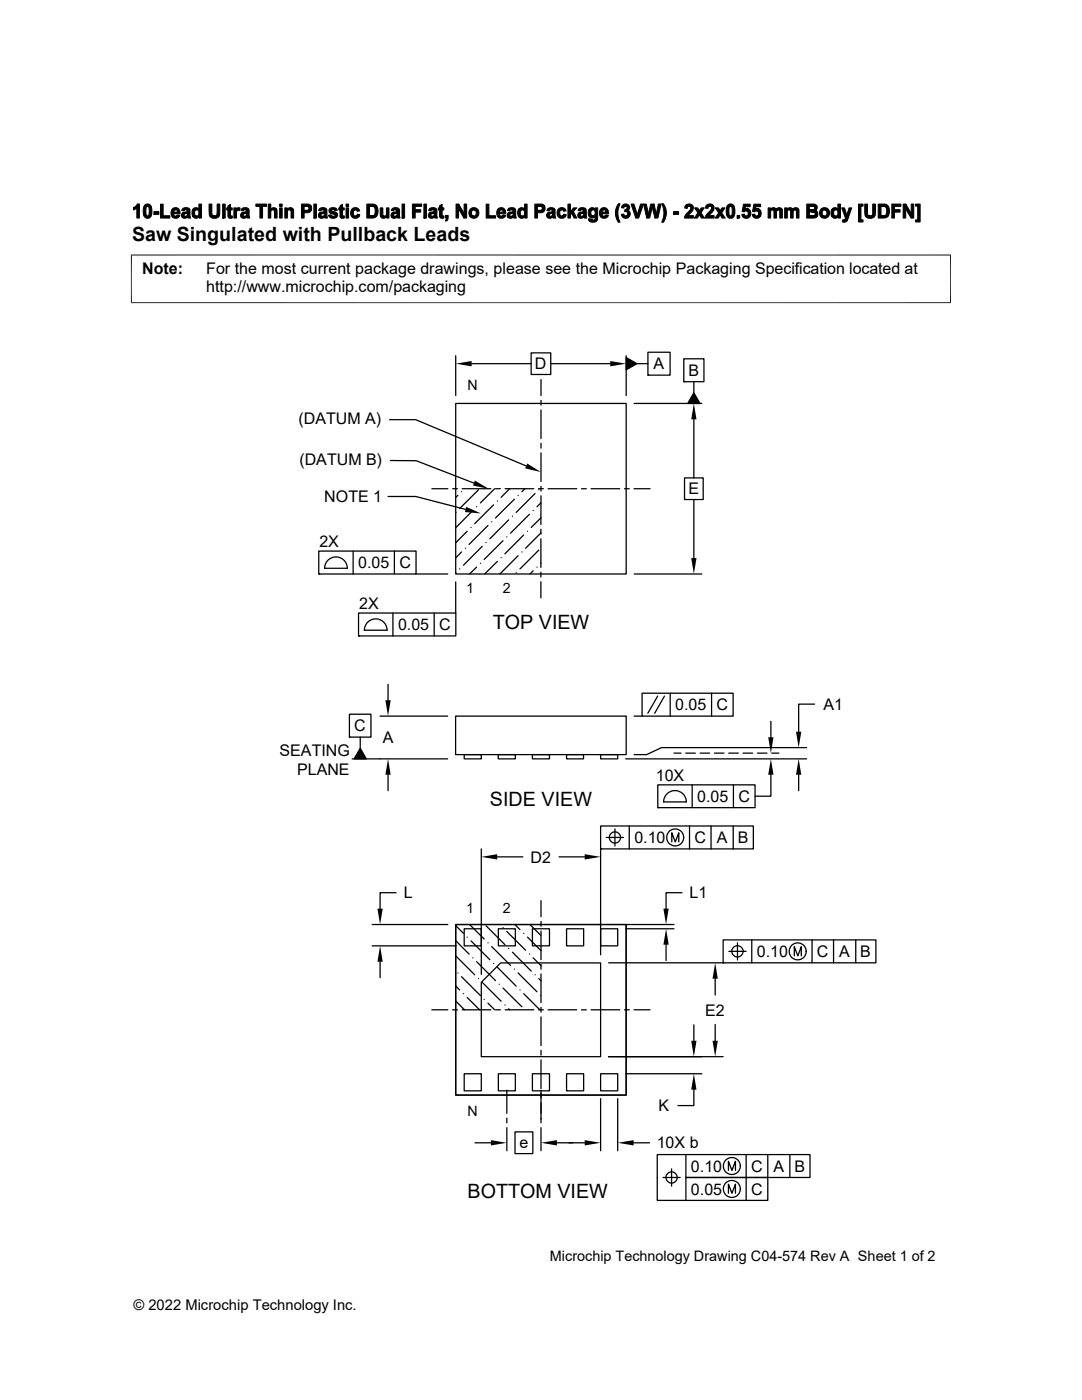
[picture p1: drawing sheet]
<svg xmlns="http://www.w3.org/2000/svg" width="216mm" height="279mm" viewBox="0 0 216 279" stroke-linecap="round" stroke-linejoin="round" font-family="sans-serif">
<g fill="none" stroke="#000" stroke-width=".25">
<path d="M90.9 71v7.9M94.1 72.6h11.9M106 70.4h3.9v4.3h-3.9zM107.9 75.8v3.2M107.9 79.9v1M109.9 72.6h11.9M124.9 71.4l2.2 1.2-2.2 1.2zM124.9 71v7.9M127.1 72.6h2.2M129.3 70.3h4.4v4.6h-4.4zM129.3 74.9h.1M136.4 71.6h4.1v4.6h-4.1z"/>
<path d="M136.4 76.2h.1M138.5 78.4l1.2 2.1h-2.5zM138.5 76.2v2.2M77.4 99.1h5.6l9.9 2.6M77.7 83.8h5.3l22 9.2M77.9 91.9h5.2l11.5 4.5M86.2 97.5h3.2M90.3 97.5h1M90.9 80.5h34v34.1h-34zM91.4 98.9l-.5 .4M92.1 98.1h.1M92.2 97.5h5.7"/>
<path d="M95.5 97.7l-3.8 3.8M98.7 97.5l-2.8 2.9M98.9 97.5h.9M99.3 100h.1M100.8 97.5h5.7M101.7 97.5l-1.7 1.8M102.6 99.6l-3.7 3.8M103.4 98.9h.1M104.7 97.5l-.6 .6M106.8 98.5l-3.8 3.8M107.5 97.5h.9M107.5 97.7h.1"/>
<path d="M107.9 81.8v5.7M107.9 88.5v.9M107.9 90.4v5.7M107.9 97v1M107.9 99v5.7M109.4 97.5h5.7M116 97.5h1M117.9 97.5h5.8M124.6 97.5h1M126.5 97.5h3.2M126.5 80.5h13.5M136.6 95.4h3.7v4.3h-3.7z"/>
<path d="M138.5 83.7v11.7M138.5 99.7v11.7M63.6 110h19.4v4.6h-19.4zM63.6 114.6h.1M69.3 113.4a2.26 2.26 0 0 0-2.3-2.3 2.26 2.26 0 0 0-2.2 2.3h4.5M70.5 110v4.6M78.7 110v4.6M83 114.6h6.3M90.9 116.1v6.2M91 102.3h.1M91 114.3h-.1M91.7 113.5h.1"/>
<path d="M92.1 110.2l-1.2 1.1M92.9 109.4h.1M93.2 106l-2.3 2.3M94 105.3h.1M94.4 101.9l-3.5 3.4M95.1 101.1h.1M95.1 113.2l-1.4 1.4M95.9 112.4h.1M96.2 109l-3.7 3.8M97 108.3h.1M97.4 104.9l-3.8 3.7M98.1 104.1h.1"/>
<path d="M98.5 100.8l-3.8 3.7M99.3 112l-2.6 2.6M100 111.3h.1M100.4 107.9l-3.8 3.8M101.1 107.1h.1M101.5 103.8l-3.8 3.7M102.3 103h.1M103 114.3h.1M103.4 110.9l-3.7 3.7M104.1 110.2h.1M104.5 106.8l-3.7 3.7M105.3 106h.1"/>
<path d="M105.6 102.6l-3.7 3.8M106.4 101.9h.1M106.4 113.9l-.7 .7M107.1 113.2h.1M107.5 109.8l-3.7 3.7M107.9 105.6v1M107.9 107.5v5.7M107.9 114.2v.9M107.9 116.1v3.2M108 100.3l-.9 .8M108 103.3l-2 2M108 106.3l-3.1 3.1"/>
<path d="M108 112.4h-.1M126.5 114.6h13.5M71.5 122.3h19.5v4.6h-19.5zM71.5 126.9h.1M72.7 125.8h4.6M72.7 125.8a2.26 2.26 0 0 1 2.3-2.3 2.26 2.26 0 0 1 2.2 2.3M77.4 136.6v3.1M78.4 122.3v4.6M86.6 122.3v4.6M128.1 138.3h18.2v4.6h-18.2zM131.2 138.9l-1.9 3.4M132.6 138.9l-2 3.4"/>
<path d="M133.7 138.3v4.6M142 138.3v4.6M69.7 142.5h4.3v4.6h-4.3zM69.7 147.1h.1M71.9 147.1v2.2M71.9 149.3l1.2 2.1h-2.4zM75.8 142.9h13.5M77.4 154.6v3.2M89.3 151.4h-19M90.9 142.9h34v7.7h-34zM92.6 150.6h3.4v.8h-3.4zM99.4 150.6h3.4v.8h-3.4z"/>
<path d="M106.2 150.6h3.4v.8h-3.4zM113.1 150.6h3.3v.8h-3.3zM119.8 150.6h3.5v.8h-3.5zM124.8 151.4h36.2M126.5 142.9h1.6M131.3 156.6h19.4v4.6h-19.4zM134.5 150.3h1.4M136.8 150.3h1.9M138.1 156.6v4.6M139.7 150.3h1.9M142.6 150.3h1.9M145.4 150.3h1.9"/>
<path d="M146.3 156.6v4.6M148.3 150.3h1.9M151.1 150.3h1.9M153.8 154.6v4.3h-3.2M153.8 144v3.1M154 150.3h1.4M159.4 154.6v3.2M161 149.2h-29l-3 1.4h-2.5M162.5 140.5h-3.1v5.5M79 178.2h-3.2v3.1M96 169.4v25.1M99.2 171h5.1"/>
<path d="M107.9 179.7v3.2M111.5 171h5.2M119.8 164.8h30.5v4.6h-30.5zM119.8 169.4h.1M119.8 169.4v21.2M121 167.1h3.4M122.7 165.4v3.4M125.6 164.8v4.6M131.3 161.2h.1M132.4 160h4.6M132.4 160a2.26 2.26 0 0 1 2.3-2.2 2.26 2.26 0 0 1 2.2 2.2M134 168v-1.8l.7 1.8 .7-1.8v1.8"/>
<path d="M136.1 178.2h-3.2v3.1M137.6 164.8v4.6M141.9 164.8v4.6M146.3 164.8v4.6M74.3 188.8h16.7M74.3 184.5h15M75.8 191.9v3.2M90.9 184.5h34v34h-34zM90.9 184.7l1.6 1.6M90.9 187.7l2.7 2.7M90.9 196.8l.8 .8M90.9 199.8l1.8 1.7"/>
<path d="M91 190.8l3.7 3.7M91.4 194.2h.1M92.1 194.9l3.8 3.8M92.5 198.3h.1M92.6 185.4h3.4v3.4h-3.4zM93.2 187h.1M93.2 199.1l2.5 2.4M93.7 184.5l2.9 2.9M94 187.8l3.7 3.7M94.4 191.2h.1M95.1 191.9l3.8 3.8M95.5 195.3h.1"/>
<path d="M96.2 196l3.8 3.8M96.6 199.4h.1M97 184.8l3.8 3.7M97.4 188.2h.1M98.1 188.9l3.8 3.8M98.5 192.3h.1M99.3 193l3.7 3.8M99.4 185.4h3.4v3.4h-3.4zM99.6 196.4h.1M99.9 192.2h19.9v18.7h-23.8v-14.9zM100.4 185.1h.1M100.4 197.2l3.7 3.7"/>
<path d="M101.1 185.9l3.8 3.8M101.5 189.3h.1M102.3 190l3.7 3.8M102.6 193.4h.1M102.7 184.5l1.1 1M103.4 194.2l3.7 3.7M103.8 197.6h.1M104.5 186.3h.1M104.5 198.3l3.2 3.2M105.3 187l2.7 2.7M105.6 190.4h.1M105.7 184.5l2.2 2.1"/>
<path d="M106.2 185.4h3.4v3.4h-3.4zM106.4 191.2l1.6 1.5M106.8 194.5h.1M107.5 195.3l.5 .4M107.9 198.7h.1M107.9 183.9v.9M107.9 185.8v5.7M107.9 192.5v.9M107.9 194.4v5.7M113.1 185.4h3.4v3.4h-3.4zM119.8 185.4h3.5v3.4h-3.5zM121.4 192.2h22.9"/>
<path d="M124.8 184.5h9.7M124.8 185.4h9.7M132.9 188.5v3.2M142.7 195.3v3.3M144.3 187.6h30.5v4.6h-30.5zM144.3 192.2h.1M145.4 189.9h3.5M147.2 188.2v3.4M148.3 189.9a1.13 1.13 0 0 1-1.6 .9 1.13 1.13 0 0 1-.3-1.8 1.13 1.13 0 0 1 1.8 .4l.1 .5M150 187.6v4.6M158.5 190.8v-1.9l.7 1.9 .7-1.9v1.9M162 187.6v4.6"/>
<path d="M166.3 187.6v4.6M170.8 187.6v4.6M86.2 201.5h3.2M90.3 201.5h1M92.2 201.5h5.7M92.6 214.3h3.4v3.4h-3.4zM97.4 200.2l1.3 1.3M98.9 201.5h.9M99.4 214.3h3.4v3.4h-3.4zM100.8 200.6h.1M100.8 201.5h5.7M101.1 217.6v4.6"/>
<path d="M101.5 201.3l.2 .2M106.2 214.3h3.4v3.4h-3.4zM107.5 201.5h.9M107.9 201v1M107.9 202.9v5.8M107.9 209.6v1M107.9 211.5v5.7M107.9 217.6v6.5M109.4 201.5h5.7M113.1 214.3h3.4v3.4h-3.4zM116 201.5h1M117.9 201.5h5.8"/>
<path d="M119.8 219.3v10.4M119.8 214.3h3.5v3.4h-3.5zM121.4 210.9h22.9M123.3 219.3v10.4M124.6 201.5h1M124.8 214.3h15.2M126.5 201.5h3.2M138.5 217.5v3.1h-3.2M138.5 204.5v3.2M142.7 204.4v3.3M94.8 228.1h3.2M101.1 223.1v1"/>
<path d="M101.1 225v4.7M102.8 225.9h3.5v4.3h-3.5zM107.9 225v4.7M111.1 228.1h5.6M126.4 228.1h3.2M132.3 235h3.4M134 233.3v3.4M136.9 230.4v4.6h16.3v4.6h-22.1v-9.2h30.5v4.6h-24.7v4.6M145.4 233.6v-1.8l.6 1.8 .7-1.8v1.8M145.4 238.1v-1.8l.6 1.8 .7-1.8v1.8M148.9 230.4v9.2M153.2 230.4v4.6"/>
<path d="M157.6 230.4v4.6"/>
<circle cx="122.7" cy="167.1" r="1.12"/>
<circle cx="134.7" cy="167.1" r="1.69"/>
<circle cx="159.2" cy="189.9" r="1.69"/>
<circle cx="134" cy="235" r="1.12"/>
<circle cx="146" cy="232.7" r="1.69"/>
<circle cx="146" cy="237.3" r="1.69"/>
</g>
<g fill="#000">
<path d="M90.9 72.6l3.2-.5v1zM121.8 72.1l3.1 .5-3.1 .5zM124.9 71.4l2.2 1.2-2.2 1.2zM94.8 95.9l2.7 1.7-3.1-.7zM105.2 92.5l2.7 1.7-3.1-.7zM138.5 80.5l.5 3.2h-1.1zM138.5 78.4l1.2 2.1h-2.5zM93 101.2l3 1.3-3.2-.3zM137.9 111.4h1.1l-.5 3.2zM76.9 139.7h1.1l-.6 3.2zM71.9 149.3l1.2 2.1h-2.4zM77.4 151.4l.6 3.2h-1.1z"/>
<path d="M153.8 151.4l.5 3.2h-1zM153.3 147.1h1l-.5 3.2zM159.4 151.4l.5 3.2h-1.1zM158.8 146h1.1l-.5 3.2zM96 171l3.2-.5v1zM116.7 170.5l3.1 .5-3.1 .5zM75.8 188.8l.6 3.1h-1.1zM75.3 181.3h1.1l-.6 3.2zM132.9 185.4l.5 3.1h-1zM132.4 181.3h1l-.5 3.2zM142.7 192.2l.5 3.1h-1zM137.9 207.7h1.1l-.5 3.2z"/>
<path d="M138.5 214.3l.5 3.2h-1.1zM142.2 207.7h1l-.5 3.2zM98 227.5l3.1 .6-3.1 .5zM107.9 228.1l3.2-.6v1.1zM116.7 227.5l3.1 .6-3.1 .5zM123.3 228.1l3.1-.6v1.1z"/>
</g>
<path d="M26.1 50.9h163.7M26.2 50.8v9.7M189.7 50.8v9.7M26.1 60.4h163.7" fill="none" stroke="#000" stroke-width=".2"/>
<g fill="#000" stroke="#000" stroke-width=".2">
<path d="M26.6 41.4l.7 .1-.7 .4z" fill-rule="evenodd"/>
<path d="M26.6 41.4l.5-.3 .3-.4h.4v2.8h-.5v-2z" fill-rule="evenodd"/>
<path d="M28.9 40.9a.8 .8 0 0 1 1.2 .2h-.7l-.2 .3v1.6l.9 .2-.4 .3-.4 .1a1.11 1.11 0 0 1-.7-1.2v-1z" fill-rule="evenodd"/>
<path d="M29.4 41.1l.8 .2 .1 1-.2 .9-.7-.1 .3-.1 .1-.7-.1-.8z" fill-rule="evenodd"/>
<path d="M30.7 42.2h1v.6h-1z" fill-rule="evenodd"/>
<path d="M32 40.7h.6v2.4h1.3v.4h-1.9z" fill-rule="evenodd"/>
<path d="M34.3 41.8h.8l-.3 .2-.2 .3-.5 .1z" fill-rule="evenodd"/>
<path d="M34.5 41.6a.94 .94 0 0 1 1.1 0 .94 .94 0 0 1 .3 1.1h-1.3l.3 .5h.9l-.4 .3-.5 .1a.99 .99 0 0 1-.8-1.2l1.3-.1-.2-.4-.9-.1z" fill-rule="evenodd"/>
<path d="M35.1 43.2l.3-.3 .5 .1-.1 .2z" fill-rule="evenodd"/>
<path d="M36.3 43.3h1.1l-.3 .2a.64 .64 0 0 1-.8-.2z" fill-rule="evenodd"/>
<path d="M36.3 42.6l1.1-.1-.3 .1a.29 .29 0 0 0-.3 .2 .29 .29 0 0 0 .1 .4h1l.1 .3h-.5l-.1-.2h-1.1l-.1-.4z" fill-rule="evenodd"/>
<path d="M36.5 41.6a.99 .99 0 0 1 1.4 .2l-1 .1-.2 .2-.4-.1z" fill-rule="evenodd"/>
<path d="M37.1 41.8h.8v1.4h-.9a.46 .46 0 0 0 .4-.7h-1l1-.3-.1-.3z" fill-rule="evenodd"/>
<path d="M38.5 43.2h1.2a.71 .71 0 0 1-1.2 0z" fill-rule="evenodd"/>
<path d="M38.4 41.9l.9-.1a.69 .69 0 0 0-.5 .7 .69 .69 0 0 0 .5 .6l-.8 .1-.2-.5z" fill-rule="evenodd"/>
<path d="M38.6 41.7l.6-.3 .5 .3-1.2 .1z" fill-rule="evenodd"/>
<path d="M38.5 41.8l1.2-.1v-1h.5v2.8h-.5v-.3h-1.2l.8-.1a.7 .7 0 0 0 .4-.6 .7 .7 0 0 0-.4-.7z" fill-rule="evenodd"/>
<path d="M41.7 40.7h.6v2l.2 .3 .3 .1h-1v-.1z" fill-rule="evenodd"/>
<path d="M43.3 40.7h.6v1.9a.88 .88 0 0 1-.8 1l-.8-.1-.5-.4h1.2l.3-.3z" fill-rule="evenodd"/>
<path d="M44.4 40.7h.5v2.8h-.5z" fill-rule="evenodd"/>
<path d="M45.5 41.1l.5-.3v.7h.3v.4h-.3v1.1l.1 .1h-.6v-1.2h-.3v-.4h.3z" fill-rule="evenodd"/>
<path d="M45.5 43.1h.8l.1 .4h-.6z" fill-rule="evenodd"/>
<path d="M46.7 41.5h.4v.3l.4 .1-.3 .3v1.3h-.5z" fill-rule="evenodd"/>
<path d="M47.3 41.6l.2-.2 .4 .1-.1 .5-.7-.2z" fill-rule="evenodd"/>
<path d="M48.1 43.3h1.2l-.8 .3z" fill-rule="evenodd"/>
<path d="M48.1 42.6l1.1-.1-.5 .2a.26 .26 0 0 0-.2 .2 .26 .26 0 0 0 .2 .3h1l.1 .3h-.5v-.2h-1.2l-.1-.4z" fill-rule="evenodd"/>
<path d="M48.3 41.6a.99 .99 0 0 1 1.4 .2l-1 .1-.2 .2-.4-.1z" fill-rule="evenodd"/>
<path d="M48.9 41.8h.8v1.4h-.9l.4-.2v-.5h-1l.9-.3a.23 .23 0 0 0 .1-.3 .23 .23 0 0 0-.3-.1z" fill-rule="evenodd"/>
<path d="M51.1 40.7h2.1v.5h-.8v2.3h-.5v-2.3h-.8z" fill-rule="evenodd"/>
<path d="M53.5 40.7h.5v1l1.2 .1h-.7l-.4 .2-.1 1.5h-.5z" fill-rule="evenodd"/>
<path d="M54.1 41.7l.6-.3 .5 .4z" fill-rule="evenodd"/>
<path d="M54.5 41.8h.7l.1 1.7h-.5v-1.4z" fill-rule="evenodd"/>
<path d="M55.8 41.5h.5v2h-.5z" fill-rule="evenodd"/>
<path d="M55.8 40.7h.5v.5h-.5z" fill-rule="evenodd"/>
<path d="M56.8 41.5h.5v.3h1.2l-1 .2-.2 1.5h-.5z" fill-rule="evenodd"/>
<path d="M57.4 41.7a.73 .73 0 0 1 1.1 .1h-1.2z" fill-rule="evenodd"/>
<path d="M57.8 41.8h.7l.1 1.7h-.5v-1.4z" fill-rule="evenodd"/>
<path d="M60.2 40.7h1.4l.5 .4-1.4 .1v.8h1.4l-.5 .4-.9 .1v1h-.5z" fill-rule="evenodd"/>
<path d="M60.9 41.2l1.2-.1 .1 .2-.1 .7h-1.4h.4a.41 .41 0 0 0 .5-.3 .41 .41 0 0 0-.4-.5z" fill-rule="evenodd"/>
<path d="M62.6 40.7h.5v2.8h-.5z" fill-rule="evenodd"/>
<path d="M63.6 43.3h1.2l-.8 .3z" fill-rule="evenodd"/>
<path d="M63.6 42.6l1.1-.1-.3 .1a.29 .29 0 0 0-.3 .2 .29 .29 0 0 0 .1 .4h1l.1 .3h-.5v-.2h-1.2z" fill-rule="evenodd"/>
<path d="M63.8 41.6a.98 .98 0 0 1 1.4 .2l-1 .1-.1 .2-.5-.1z" fill-rule="evenodd"/>
<path d="M64.4 41.8h.8v1.4h-.9l.4-.2v-.5h-1l.5-.2a.32 .32 0 0 0 .4 0 .32 .32 0 0 0 .1-.4z" fill-rule="evenodd"/>
<path d="M65.6 42.9h.5l.1 .2 .3 .1h-.8z" fill-rule="evenodd"/>
<path d="M65.8 41.6a1.09 1.09 0 0 1 1.4 .2h-.8a.18 .18 0 0 0-.3 .2 .18 .18 0 0 0 .3 .2l.8 .3 .2 .2-.1 .5-.3 .3-.7 .1-.6-.4h.9a.21 .21 0 0 0 .2-.1 .21 .21 0 0 0 0-.3 1.24 1.24 0 0 1-1.2-.6z" fill-rule="evenodd"/>
<path d="M66.4 41.8h.8l.1 .2-.5 .1z" fill-rule="evenodd"/>
<path d="M67.8 41.1l.5-.3v.7h.4v.4h-.4v1.1l.2 .1h-.7v-1.2h-.2v-.4h.2z" fill-rule="evenodd"/>
<path d="M67.8 43.1h.9v.4h-.6z" fill-rule="evenodd"/>
<path d="M69 41.5h.6v2h-.6z" fill-rule="evenodd"/>
<path d="M69 40.7h.6v.5h-.6z" fill-rule="evenodd"/>
<path d="M70.1 41.9h.8h-.2l-.2 .3 .2 .8 1 .1-.4 .4-.6 .1a.93 .93 0 0 1-.7-.9z" fill-rule="evenodd"/>
<path d="M70.2 41.7a.93 .93 0 0 1 1.6 .4l-.5 .1-.2-.3-1-.1z" fill-rule="evenodd"/>
<path d="M71.3 42.7l.5 .1-.1 .3h-.8h.2z" fill-rule="evenodd"/>
<path d="M73.2 40.7h1.4l.6 .4-1.5 .1v1.9h1.5l-.4 .3-1.6 .1z" fill-rule="evenodd"/>
<path d="M74 41.2h1.2l.2 .9-.2 1h-1.5l.9-.1 .3-.6-.2-1-.3-.2z" fill-rule="evenodd"/>
<path d="M75.9 43.2l1.2 .1a.73 .73 0 0 1-.9 .2z" fill-rule="evenodd"/>
<path d="M75.9 41.5h.5v1.4l.3 .3h-.8z" fill-rule="evenodd"/>
<path d="M77.1 41.5h.5v2h-.4v-.3h-1.3l1.1-.2z" fill-rule="evenodd"/>
<path d="M78.1 43.3h1.2l-.8 .3z" fill-rule="evenodd"/>
<path d="M78.1 42.6l1.1-.1-.3 .1a.29 .29 0 0 0-.3 .2 .29 .29 0 0 0 .1 .4h1l.1 .3h-.5v-.2h-1.2l-.1-.4z" fill-rule="evenodd"/>
<path d="M78.3 41.6a.99 .99 0 0 1 1.4 .2l-1 .1-.2 .2-.4-.1z" fill-rule="evenodd"/>
<path d="M78.9 41.8h.8v1.4h-.9l.4-.2v-.5h-1l1-.3-.1-.3z" fill-rule="evenodd"/>
<path d="M80.2 40.7h.5v2.8h-.5z" fill-rule="evenodd"/>
<path d="M82.3 40.7h1.8v.5h-1.3v.6h1.1v.5h-1.1v1.2h-.5z" fill-rule="evenodd"/>
<path d="M84.6 40.7h.5v2.8h-.5z" fill-rule="evenodd"/>
<path d="M85.6 43.3h1.1l-.7 .3z" fill-rule="evenodd"/>
<path d="M85.6 42.6l1.1-.1-.5 .2a.26 .26 0 0 0-.2 .2 .26 .26 0 0 0 .2 .3h1l.1 .3h-.5l-.1-.2h-1.1l-.1-.4z" fill-rule="evenodd"/>
<path d="M85.7 41.6a.99 .99 0 0 1 1.4 .2l-.9 .1-.2 .2-.5-.1z" fill-rule="evenodd"/>
<path d="M86.3 41.8h.8l.1 1.4h-.9l.3-.2 .1-.5h-1.1l1.1-.3-.1-.3z" fill-rule="evenodd"/>
<path d="M87.7 41.1l.5-.3v.7h.4v.4h-.4v1.1l.1 .1h-.6v-1.2h-.2v-.4h.2z" fill-rule="evenodd"/>
<path d="M87.7 43.1h.9v.4h-.6z" fill-rule="evenodd"/>
<path d="M88.9 43h.5v.8l-.4 .4-.1-.3 .2-.1 .1-.3h-.3z" fill-rule="evenodd"/>
<path d="M91 40.7h.5v2.8h-.5z" fill-rule="evenodd"/>
<path d="M91.5 40.7l1.1 1.9v.9l-1.1-1.8z" fill-rule="evenodd"/>
<path d="M92.6 40.7h.5v2.8h-.5z" fill-rule="evenodd"/>
<path d="M93.8 41.8a1.02 1.02 0 0 1 1.3-.2l.3 .2-1 .1a.67 .67 0 0 0-.3 .7 .67 .67 0 0 0 .5 .5h-.9a1.21 1.21 0 0 1 .1-1.3z" fill-rule="evenodd"/>
<path d="M94.6 41.9l.8-.1 .1 .5v.6l-.5 .6-.6 .1-.7-.5h.9a.64 .64 0 0 0 .4-.6 .64 .64 0 0 0-.4-.6z" fill-rule="evenodd"/>
<path d="M97 40.7h.6v2.4h1.3v.4h-1.9z" fill-rule="evenodd"/>
<path d="M99.3 41.8h.7l-.2 .2-.1 .3-.6 .1z" fill-rule="evenodd"/>
<path d="M99.3 41.8a.88 .88 0 0 1 1.3-.1l.3 1h-1.3l.3 .5h.9l-.4 .3-.5 .1a.88 .88 0 0 1-.8-.9v-.3l1.3-.1-.2-.4z" fill-rule="evenodd"/>
<path d="M100.1 43.2l.3-.3 .5 .1-.1 .2z" fill-rule="evenodd"/>
<path d="M101.3 43.3h1.1l-.7 .3z" fill-rule="evenodd"/>
<path d="M101.3 42.6l1.1-.1-.5 .2a.26 .26 0 0 0-.2 .2 .26 .26 0 0 0 .2 .3h1l.1 .3h-.5l-.1-.2h-1.1l-.1-.4z" fill-rule="evenodd"/>
<path d="M101.5 41.6a.98 .98 0 0 1 1.4 .2l-1 .1-.2 .2-.4-.1z" fill-rule="evenodd"/>
<path d="M101.4 42.5l.9-.3a.22 .22 0 0 0 .1-.2 .22 .22 0 0 0-.3-.2h.8v1.4h-.9l.4-.2v-.5z" fill-rule="evenodd"/>
<path d="M103.4 41.8h.8l-.2 .1-.2 .4 .1 .6 .3 .2h-.8l-.1-.8z" fill-rule="evenodd"/>
<path d="M103.5 43.2h1.2l-.3 .3-.5 .1z" fill-rule="evenodd"/>
<path d="M103.6 41.7l.6-.3 .5 .3-1.2 .1z" fill-rule="evenodd"/>
<path d="M103.5 41.8l1.2-.1v-1h.5v2.8h-.5v-.3h-1.2l.9-.1 .3-.4-.2-.7z" fill-rule="evenodd"/>
<path d="M106.7 40.7h1.5l.5 .4-1.4 .1v.8h1.4l-.6 .4-.8 .1v1h-.6z" fill-rule="evenodd"/>
<path d="M107.5 41.2l1.2-.1 .1 .3-.1 .6h-1.4h.4a.41 .41 0 0 0 .5-.3 .41 .41 0 0 0-.4-.5z" fill-rule="evenodd"/>
<path d="M109.2 43.3h1.1l-.3 .2a.64 .64 0 0 1-.8-.2z" fill-rule="evenodd"/>
<path d="M109.2 42.6l1.1-.1-.3 .1a.29 .29 0 0 0-.4 .2 .29 .29 0 0 0 .2 .4h1l.1 .3h-.5l-.1-.2h-1.1l-.1-.4z" fill-rule="evenodd"/>
<path d="M109.3 41.6a.99 .99 0 0 1 1.4 .2l-.9 .1-.2 .2-.5-.1z" fill-rule="evenodd"/>
<path d="M109.9 41.8h.8l.1 1.4h-.9a.46 .46 0 0 0 .4-.7h-1.1l1.1-.3-.1-.3z" fill-rule="evenodd"/>
<path d="M111.3 41.9h.8h-.2l-.2 .3 .1 .8 1.1 .1-.4 .4-.6 .1a.93 .93 0 0 1-.7-.9z" fill-rule="evenodd"/>
<path d="M111.4 41.7a.93 .93 0 0 1 1.6 .4l-.5 .1-.2-.3-1-.1z" fill-rule="evenodd"/>
<path d="M112.5 42.7l.5 .1-.1 .3h-.8h.2z" fill-rule="evenodd"/>
<path d="M113.3 40.7h.5v1.5h.6l-.6 .7v.6h-.5z" fill-rule="evenodd"/>
<path d="M114.4 42.2l.7 1.3h-.5l-.5-.9z" fill-rule="evenodd"/>
<path d="M114.4 41.5h.7l-.7 .7h-.6z" fill-rule="evenodd"/>
<path d="M115.4 43.3h1.1l-.7 .3z" fill-rule="evenodd"/>
<path d="M115.4 42.6l1.1-.1-.3 .1a.29 .29 0 0 0-.4 .2 .29 .29 0 0 0 .2 .4h1l.1 .3h-.5l-.1-.2h-1.1l-.1-.3z" fill-rule="evenodd"/>
<path d="M115.5 41.6a1.06 1.06 0 0 1 1.4 .2l-.9 .1-.2 .2-.5-.1z" fill-rule="evenodd"/>
<path d="M116.1 41.8h.8l.1 1.4h-.9l.3-.2 .1-.5h-1l.6-.2a.26 .26 0 0 0 .4-.2 .26 .26 0 0 0-.4-.3z" fill-rule="evenodd"/>
<path d="M117.4 43.6l.6 .1 .3 .2-.8 .1z" fill-rule="evenodd"/>
<path d="M117.5 41.9l.8-.1a.7 .7 0 0 0-.3 1.1l.3 .2h-.8l-.1-.7z" fill-rule="evenodd"/>
<path d="M117.6 43.2h1.1l-.2 .3h-.4z" fill-rule="evenodd"/>
<path d="M117.6 41.7a.73 .73 0 0 1 1.2 .1h-1.3z" fill-rule="evenodd"/>
<path d="M117.5 41.8h1.3v-.3h.5v2.1a.72 .72 0 0 1-.8 .7h-.7l-.3-.3 1.2-.2v-.6l-1.2-.1h.8a.66 .66 0 0 0 .5-.6 .66 .66 0 0 0-.5-.7z" fill-rule="evenodd"/>
<path d="M119.8 41.8h.7l-.3 .2-.1 .3-.5 .1z" fill-rule="evenodd"/>
<path d="M120 41.6l.2-.1a.89 .89 0 0 1 1.1 .5l.1 .7h-1.3l.1 .3 .2 .2h.9l-.4 .3-.5 .1a.92 .92 0 0 1-.8-.9v-.3l1.3-.1-.2-.4-.9-.1z" fill-rule="evenodd"/>
<path d="M120.6 43.2l.3-.3 .5 .1-.1 .2z" fill-rule="evenodd"/>
<path d="M123.4 40.7h.3l-.4 1.5 .1 1.2 .3 .9h-.4l-.5-1.5 .1-1z" fill-rule="evenodd"/>
<path d="M124.1 41.1h.7l-.2 .1-.1 .3-.5-.1z" fill-rule="evenodd"/>
<path d="M124 42.8l.5-.1 .2 .4 .9 .1-.6 .4a.85 .85 0 0 1-1-.8z" fill-rule="evenodd"/>
<path d="M124.3 40.9a.82 .82 0 0 1 1.3 .4v.4l-.4 .3 .4 .2h-.9v-.4a.35 .35 0 0 0 .4-.2 .35 .35 0 0 0-.3-.5h-.7z" fill-rule="evenodd"/>
<path d="M124.9 42.2h.7l.2 .6-.2 .4-.7-.1a.47 .47 0 0 0 .3-.4 .47 .47 0 0 0-.3-.5z" fill-rule="evenodd"/>
<path d="M125.9 40.7h.6l.7 2.1-.3 .7z" fill-rule="evenodd"/>
<path d="M127.8 40.7h.6l-1 2.8h-.5z" fill-rule="evenodd"/>
<path d="M128.4 40.7h.6l.4 2-.3 .8z" fill-rule="evenodd"/>
<path d="M129.9 40.7h.6l-.3 .7-.6 2.1h-.5z" fill-rule="evenodd"/>
<path d="M130.5 40.7l.5 2-.3 .8-.5-2.1z" fill-rule="evenodd"/>
<path d="M131.4 40.7h.5l-.6 2.8h-.6z" fill-rule="evenodd"/>
<path d="M132 40.7h.4l.2 .4 .4 1.2-.2 1.1-.4 .9h-.4l.4-.9 .1-.8-.1-1z" fill-rule="evenodd"/>
<path d="M134.4 42.2h1v.6h-1z" fill-rule="evenodd"/>
<path d="M136.7 41.1h.8l-.3 .2-.1 .3-.5-.1z" fill-rule="evenodd"/>
<path d="M136.9 40.9a.98 .98 0 0 1 1.3 .1l.1 .3-.1 .7-.9 1h1v.5h-1.7l.2-.7 1-1.2a.34 .34 0 0 0-.3-.5h-.8z" fill-rule="evenodd"/>
<path d="M138.6 41.5h.6l1.4 2h-.6z" fill-rule="evenodd"/>
<path d="M139.3 42.5l.3 .4-.5 .6h-.5z" fill-rule="evenodd"/>
<path d="M139.9 41.5h.6l-.6 1-.3-.5z" fill-rule="evenodd"/>
<path d="M140.9 41.1h.7l-.2 .2-.1 .3-.5-.1z" fill-rule="evenodd"/>
<path d="M141 41a.9 .9 0 0 1 1.5 .4l-.2 .6-.8 1h1v.5h-1.8l.2-.6 1-1.1a.4 .4 0 0 0 .1-.4 .4 .4 0 0 0-.4-.3h-.7z" fill-rule="evenodd"/>
<path d="M142.7 41.5h.7l1.3 2h-.6z" fill-rule="evenodd"/>
<path d="M143.4 42.5l.3 .4-.4 .6h-.6z" fill-rule="evenodd"/>
<path d="M144.1 41.5h.6l-.7 1-.3-.5z" fill-rule="evenodd"/>
<path d="M145.3 40.9a.77 .77 0 0 1 1.2 .2h-.7l-.3 .3v1.6l1 .2-.4 .3-.5 .1-.5-.3-.2-.7 .1-1.2z" fill-rule="evenodd"/>
<path d="M145.8 41.1l.7 .2 .1 1.1-.1 .8-.7-.1 .2-.1 .1-.7v-.8z" fill-rule="evenodd"/>
<path d="M147.1 43h.5v.5h-.5z" fill-rule="evenodd"/>
<path d="M148 42.8l.5-.1 .3 .4 .8 .1-.4 .3-.5 .1a.85 .85 0 0 1-.7-.8z" fill-rule="evenodd"/>
<path d="M148.7 41.7l.3-.1 .4 .2z" fill-rule="evenodd"/>
<path d="M148.9 42.1l.8-.1 .1 .7-.2 .5-.7-.1 .3-.1 .1-.3v-.4z" fill-rule="evenodd"/>
<path d="M148.4 40.7h1.3v.6h-1v.4l.7 .1 .3 .2-.9 .1-.3 .2-.4-.1z" fill-rule="evenodd"/>
<path d="M150.1 42.8l.5-.1 .3 .4 .8 .1-.4 .3-.5 .1-.4-.2z" fill-rule="evenodd"/>
<path d="M150.7 41.7l.4-.1 .4 .2z" fill-rule="evenodd"/>
<path d="M151 42.1h.8l.1 .6-.2 .5-.7-.1 .3-.3a.5 .5 0 0 0-.3-.7z" fill-rule="evenodd"/>
<path d="M150.4 40.7h1.4v.6h-1l-.1 .4 .8 .1 .2 .2-.8 .1-.3 .2-.4-.1z" fill-rule="evenodd"/>
<path d="M153.3 41.5h.4v.3h2.4l-2.1 .1-.2 .3v1.3h-.5z" fill-rule="evenodd"/>
<path d="M154.2 41.8h1.1l-.3 .3-.1 1.4h-.5v-1.4z" fill-rule="evenodd"/>
<path d="M153.7 41.8l.5-.4 .4 .1 .3 .2z" fill-rule="evenodd"/>
<path d="M155 41.6l.7-.1 .4 .3h-1.2z" fill-rule="evenodd"/>
<path d="M154.2 41.8h1.9v1.7h-.5v-1.3l-.2-.3z" fill-rule="evenodd"/>
<path d="M156.6 41.5h.5v.3h2.3l-2.1 .1-.2 .3v1.3h-.5z" fill-rule="evenodd"/>
<path d="M157.5 41.8h1.1l-.3 .4v1.3h-.5l-.1-1.4z" fill-rule="evenodd"/>
<path d="M157.1 41.7l.6-.3 .5 .4z" fill-rule="evenodd"/>
<path d="M158.2 41.7a.66 .66 0 0 1 1.2 .1z" fill-rule="evenodd"/>
<path d="M157.5 41.8h1.9v1.7h-.5l-.1-1.6z" fill-rule="evenodd"/>
<path d="M161 40.7h1.4l.5 .3 .1 .2h-1.5v.6h1.4l-.2 .2 .4 .3h-1.6v.8h1.6l-.2 .3-.4 .1h-1.5z" fill-rule="evenodd"/>
<path d="M161.8 41.2h1.2l-.1 .6h-1.4h.7a.32 .32 0 0 0 .4-.3 .32 .32 0 0 0-.3-.3z" fill-rule="evenodd"/>
<path d="M161.9 42.3h1.2l.1 .2-.1 .6h-1.6h.7a.4 .4 0 0 0 .5-.5 .4 .4 0 0 0-.6-.3z" fill-rule="evenodd"/>
<path d="M163.8 41.8a.99 .99 0 0 1 1.5 0l-1 .2a.7 .7 0 0 0 .2 1.1h-.8l-.2-.7z" fill-rule="evenodd"/>
<path d="M164.5 41.9l.8-.1 .2 .9a1 1 0 0 1-.8 .9l-.7-.1-.3-.4h.8l.4-.2v-.8z" fill-rule="evenodd"/>
<path d="M166 43.2h1.2l-.3 .3a.71 .71 0 0 1-.9-.3z" fill-rule="evenodd"/>
<path d="M166 41.8h.8a.69 .69 0 0 0-.5 .7 .69 .69 0 0 0 .5 .6l-.8 .1-.2-.5z" fill-rule="evenodd"/>
<path d="M166.1 41.7l.6-.3 .5 .3-1.2 .1z" fill-rule="evenodd"/>
<path d="M166 41.8l1.2-.1v-1h.5v2.8h-.5v-.3h-1.2l.8-.1a.78 .78 0 0 0 .3-1l-.2-.2z" fill-rule="evenodd"/>
<path d="M168.1 43.9l1 .1-.3 .3h-.5h-.2z" fill-rule="evenodd"/>
<path d="M168 41.5h.5l.8 2-.2 .5-.8-.1 .3-.1 .1-.3z" fill-rule="evenodd"/>
<path d="M169.4 41.5h.5l-.6 2-.3-.6z" fill-rule="evenodd"/>
<path d="M171.3 40.7h.9v.4h-.4v2.8h.4v.4h-.9z" fill-rule="evenodd"/>
<path d="M172.6 40.7h.5v2l.2 .3 .3 .1-1-.1z" fill-rule="evenodd"/>
<path d="M174.1 40.7h.6l-.1 2.3-.4 .5h-1.1l-.4-.4h1.1l.3-.2z" fill-rule="evenodd"/>
<path d="M175.2 40.7h1.5l.5 .4-1.4 .1v1.9h1.4l-.2 .3-.5 .1h-1.3z" fill-rule="evenodd"/>
<path d="M176 41.2l1.2-.1 .3 .7-.1 .8-.2 .5h-1.4h.6a1.08 1.08 0 0 0 .2-1.8z" fill-rule="evenodd"/>
<path d="M177.9 40.7h1.9v.5h-1.3v.6h1.1v.5h-1.1v1.2h-.6z" fill-rule="evenodd"/>
<path d="M180.2 40.7h.5v2.8h-.5z" fill-rule="evenodd"/>
<path d="M180.7 40.7l1.1 1.9v.9l-1.1-1.8z" fill-rule="evenodd"/>
<path d="M181.8 40.7h.5v2.8h-.5z" fill-rule="evenodd"/>
<path d="M182.7 40.7h.9v3.6h-.9v-.4h.4v-2.8h-.4z" fill-rule="evenodd"/>
</g>
<g font-size="3.9">
<text x="26.4" y="48.1">Saw Singulated with Pullback Leads</text>
<text x="98.3" y="125.5">TOP VIEW</text>
<text x="97.8" y="160.8">SIDE VIEW</text>
<text x="93.3" y="239">BOTTOM VIEW</text>
</g>
<g font-size="3.2">
<text x="28.4" y="54.7">Note:</text>
<text x="41.1" y="58.3">http://www.microchip.com/packaging</text>
<text x="41.1" y="54.7">For the most current package drawings, please see the Microchip Packaging Specification located at</text>
<text x="106.7" y="73.7">D</text>
<text x="130.4" y="73.7">A</text>
<text x="137.4" y="75">B</text>
<text x="59.6" y="84.6">(DATUM A)</text>
<text x="59.7" y="92.7">(DATUM B)</text>
<text x="64.7" y="100.2">NOTE 1</text>
<text x="137.4" y="98.7">E</text>
<text x="63.7" y="109.2">2X</text>
<text x="71.5" y="113.4">0.05</text>
<text x="79.7" y="113.4">C</text>
<text x="71.7" y="121.6">2X</text>
<text x="79.4" y="125.8">0.05</text>
<text x="87.6" y="125.8">C</text>
<text x="134.7" y="141.8">0.05</text>
<text x="143" y="141.8">C</text>
<text x="164.3" y="141.7">A1</text>
<text x="70.7" y="146">C</text>
<text x="76.4" y="148.3">A</text>
<text x="55.8" y="150.8">SEATING</text>
<text x="59.3" y="154.6">PLANE</text>
<text x="130.9" y="155.9">10X</text>
<text x="139.1" y="160">0.05</text>
<text x="147.3" y="160">C</text>
<text x="105.9" y="172.1">D2</text>
<text x="126.6" y="168.3">0.10</text>
<text x="138.6" y="168.3">C</text>
<text x="143" y="168.3">A</text>
<text x="147.2" y="168.3">B</text>
<text x="80.6" y="179.3">L</text>
<text x="137.6" y="179.3">L1</text>
<text x="151" y="191">0.10</text>
<text x="163" y="191">C</text>
<text x="167.5" y="191">A</text>
<text x="171.7" y="191">B</text>
<text x="140.7" y="202.7">E2</text>
<text x="131.4" y="221.8">K</text>
<text x="103.7" y="229.2">e</text>
<text x="131" y="229.2">10X b</text>
<text x="137.9" y="233.8">0.10</text>
<text x="149.9" y="233.8">C</text>
<text x="154.3" y="233.8">A</text>
<text x="158.5" y="233.8">B</text>
<text x="137.9" y="238.4">0.05</text>
<text x="149.9" y="238.4">C</text>
</g>
<g font-size="2.9">
<text x="109.7" y="251.7">Microchip Technology Drawing C04-574 Rev A Sheet 1 of 2</text>
<text x="26.6" y="261.3">© 2022 Microchip Technology Inc.</text>
</g>
<g font-size="2.8">
<text x="93.3" y="77.9">N</text>
<text x="93" y="118.4">1</text>
<text x="100.3" y="118.4">2</text>
<text x="93" y="182.2">1</text>
<text x="100.3" y="182.2">2</text>
<text x="93.3" y="222.7">N</text>
</g>
</svg>
